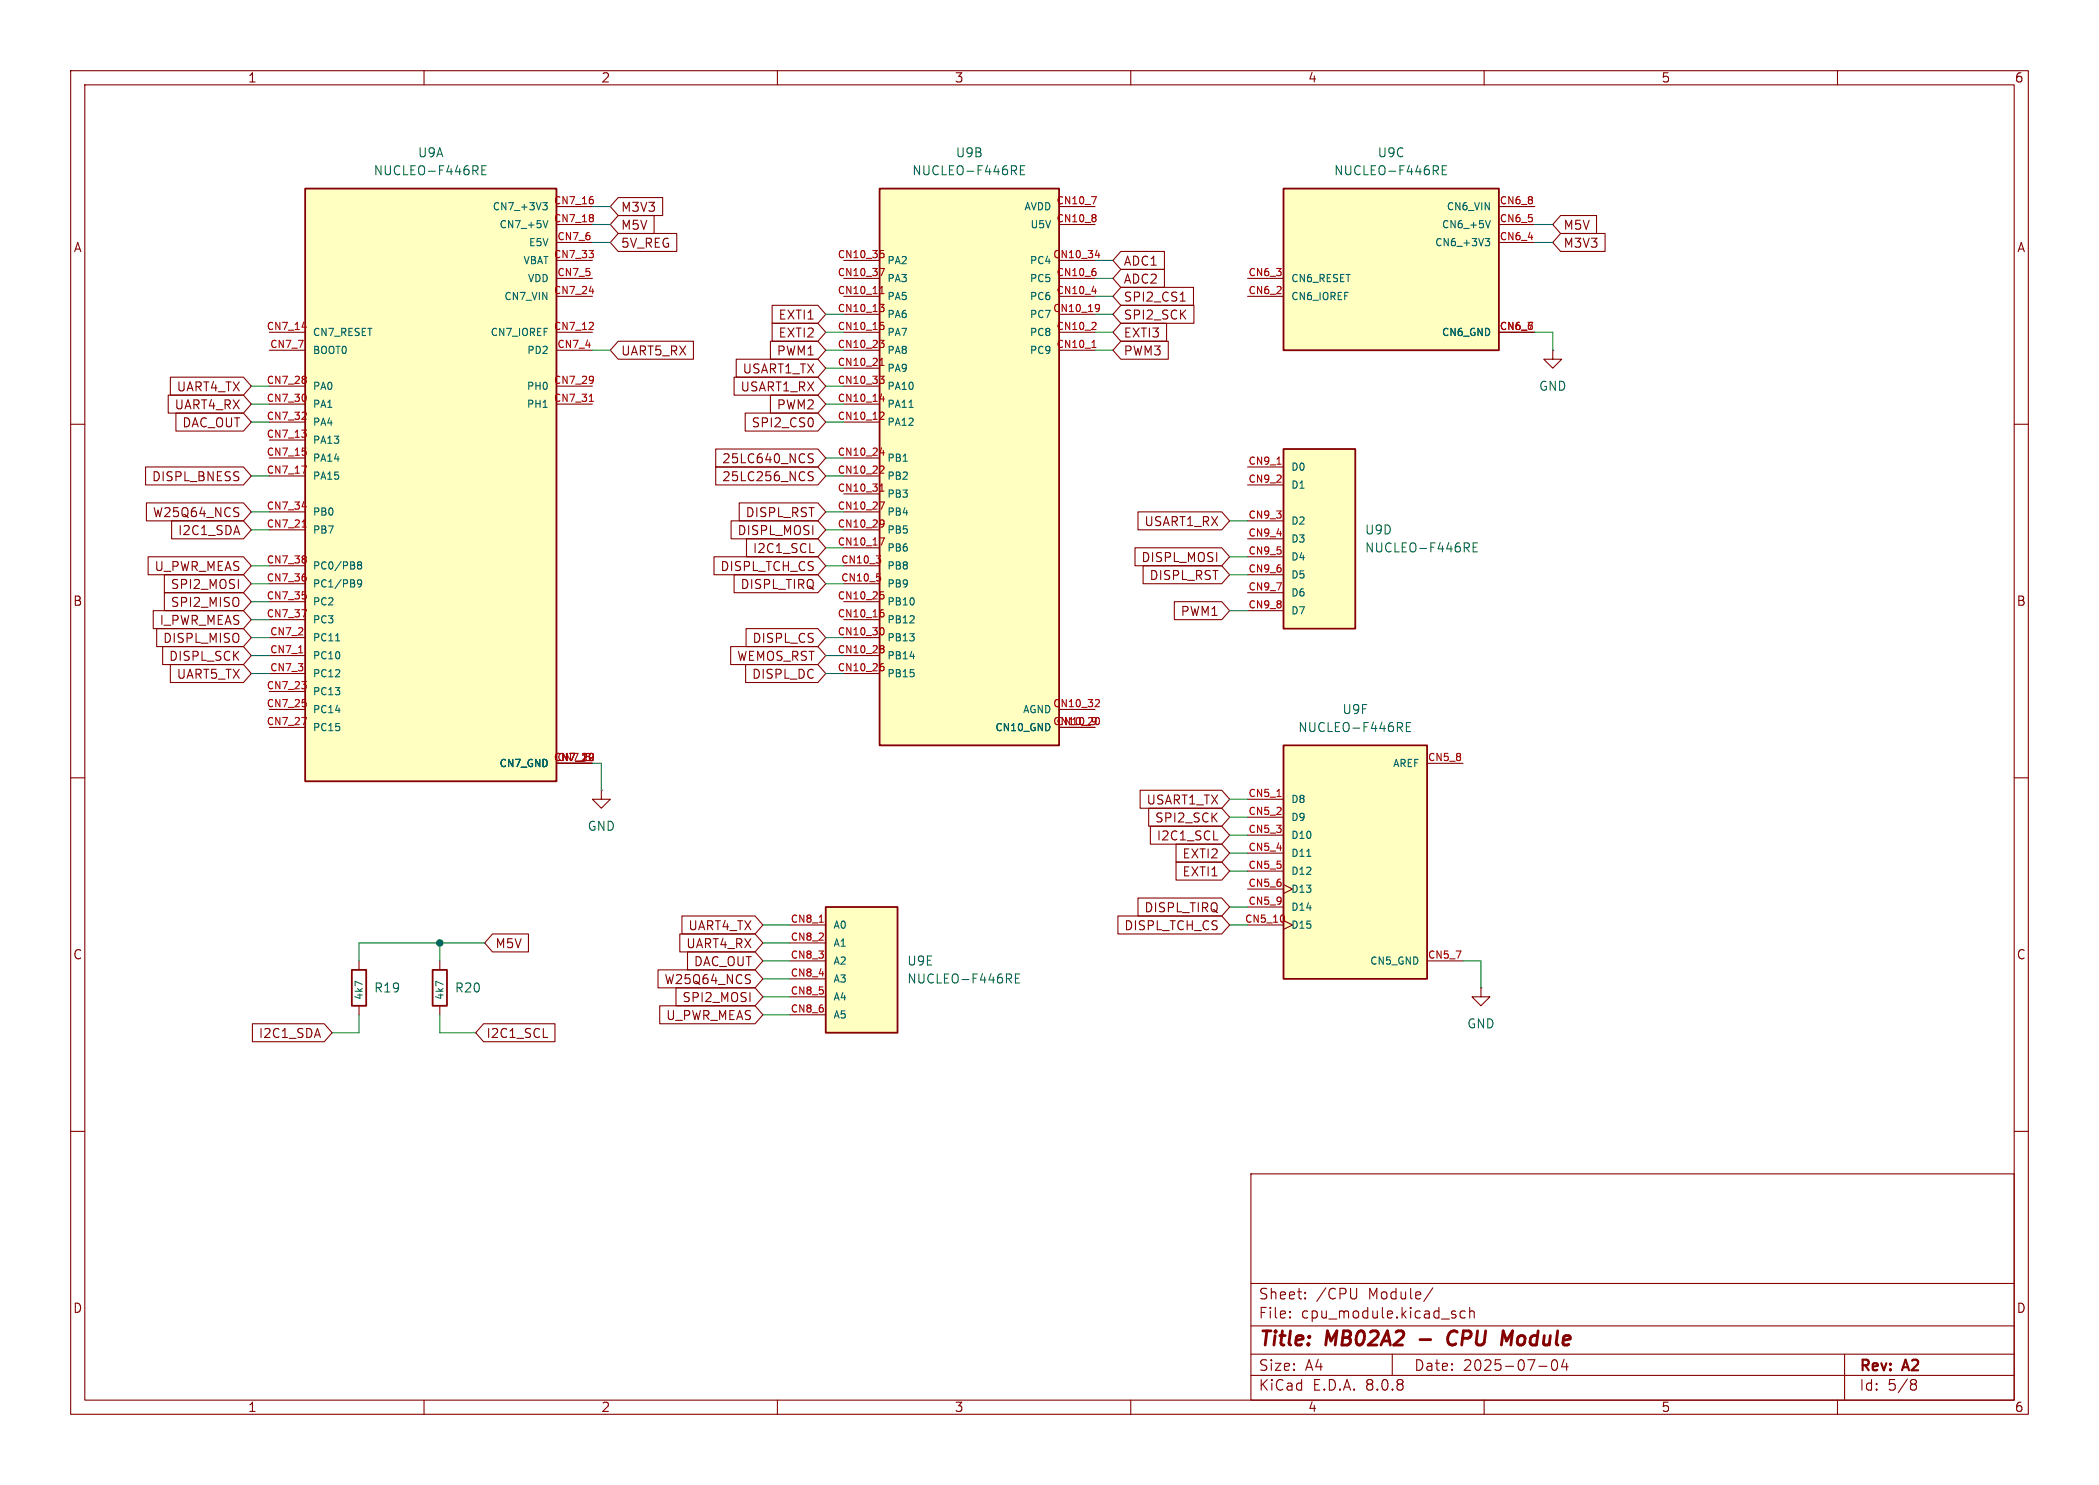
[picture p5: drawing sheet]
<svg xmlns="http://www.w3.org/2000/svg" width="297mm" height="210mm" viewBox="0 0 297 210" stroke-linecap="round" stroke-linejoin="round" font-family="sans-serif">
<g fill="none" stroke="#840000" stroke-width=".15">
<path d="M10 10h277v190h-277zM12 12h273v186h-273zM60 10v2M110 10v2M160 10v2M210 10v2M260 10v2M10 60h2M285 60h2M10 110h2M285 110h2M10 160h2"/>
<path d="M177 166h108v32h-108zM285 160h2M60 198v2M110 198v2M160 198v2M177 194.5h108M177 191.5h108M177 187.5h108M177 181.5h108M182.5 186.3h.1l-.1 .1M182.5 186.3v.1M182.5 185.5v.1"/>
<path d="M182.5 185.5h.1l-.1 .1M184.7 183.6v.1M184.7 183.6h-.1l.1 .1M184.7 182.8v.1M184.7 182.8h-.1l.1 .1M192 182.2v1.2l-.3 .3M197 191.5v3M202.7 182.1l-1.2 2M205.8 185.9l.2 .2v.2l-.2 .1M205.8 185.4l.2 .1M207.3 185.5l-.4-.1-.3 .3v.4l.1 .2 .2 .1 .4-.1M208 185.5a.37 .37 0 0 1 .6 .1v.8"/>
<path d="M208 184.9v1.5M210 198v2M217.7 193.2h1.2M219.7 192.4a.36 .36 0 0 1 .3-.1 .36 .36 0 0 1 .3 .3 .77 .77 0 0 1-.4 1.2 .91 .91 0 0 1-.2-1.4zM221.3 192.2l-.3 1.1h.9M221.7 192.8v1M260 198v2M261 191.5v6.5M270.6 195.1l.4 .1a.31 .31 0 0 1 .2 .3 .31 .31 0 0 1-.3 .2M270.6 195.7h.3M270.9 195.7l.2 .2 .1 .4-.2 .2-.4 .1"/>
</g>
<path d="M200.9 189.4h1.5M205.8 188.2a1.13 1.13 0 0 0-.9 .7 1.13 1.13 0 0 0 .2 1.2l.3 .1 .5-.1M213.2 189.6l.8-1.4-.2 2" fill="none" stroke="#840000" stroke-width=".4"/>
<path d="M181.6 105.4h20.3v33h-20.3z" fill="#ffffc2"/>
<path d="M181.6 105.4h20.3v33h-20.3z" fill="none" stroke="#840000" stroke-width=".25"/>
<g fill="none" stroke="#840000" stroke-width=".15">
<path d="M176.5 113h5.1M176.5 115.6h5.1M176.5 118.1h5.1M201.9 108h5.1M176.5 130.8h5.1M176.5 120.7h5.1M176.5 123.2h5.1M176.5 125.7h5.1M176.5 128.3h5.1M181.6 130.2l1.3 .6-1.3 .6M181.6 125.1l1.3 .6-1.3 .7M201.9 135.9h5.1"/>
<path d="M209.5 139.7v1.3h1.3l-1.3 1.2-1.2-1.2h1.2M209.5 139.7h.1"/>
</g>
<path d="M180.7 112.6h.6M181.7 129.5l.1 .3-.1 .5" fill="none" stroke="#a90000" stroke-width=".15"/>
<path d="M199 102.8h.4M199.6 102.2h-.6v1.2h.6M184.9 121.1h.6" fill="none" stroke="#006464" stroke-width=".15"/>
<path d="M43.2 26.7h35.5v83.8h-35.5z" fill="#ffffc2"/>
<path d="M43.2 26.7h35.5v83.8h-35.5zM49.8 137.2h2v5h-2z" fill="none" stroke="#840000" stroke-width=".25"/>
<g fill="none" stroke="#840000" stroke-width=".15">
<path d="M78.7 29.2h5.1M78.7 31.8h5.1M78.7 36.8h5.1M78.7 39.4h5.1M78.7 34.3h5.1M38.1 47h5.1M38.1 54.6h5.1M38.1 57.2h5.1M38.1 59.7h5.1M38.1 49.5h5.1M78.7 47h5.1M78.7 41.9h5.1"/>
<path d="M78.7 54.6h5.1M78.7 57.2h5.1M78.7 49.5h5.1M38.1 62.2h5.1M38.1 64.8h5.1M38.1 67.3h5.1M38.1 74.9h5.1M38.1 72.4h5.1M38.1 92.7h5.1M38.1 90.2h5.1M38.1 97.8h5.1M38.1 95.3h5.1"/>
<path d="M38.1 85.1h5.1M38.1 82.6h5.1M38.1 87.6h5.1M38.1 80h5.1M38.1 100.3h5.1M38.1 102.9h5.1M78.7 108h5.1M50.8 135.9v1.3M50.8 142.2v1.3"/>
</g>
<g fill="none" stroke="#a90000" stroke-width=".15">
<path d="M83.3 35.4h.7l-.4 .4M83.9 28.2l.1 .2-.1 .4M83.9 30.4l.1 .1-.1 .2M83.9 30.8l.1 .2-.1 .3M83.9 35.9l.1 .1-.1 .4M42.7 46.3h.7M43.2 53.3l.1 .1-.1 .2M43.2 53.7l.1 .1-.1 .4M43.2 55.8l.1 .3-.1 .6M43.2 58.3l.1 .2v.2l-.6 .6h.6M83.4 41.2h.6M83.4 56.8h.6"/>
<path d="M83.9 45.6l.1 .2-.1 .2-.6 .6h.7M83.9 53.3a.86 .86 0 0 1-.1 .8M84 53.6l-.1 .2M42.7 60.8h.6l-.3 .4M42.7 65.9h.7l-.5 1M42.7 74.5h.6M42.7 71.7h.7M42.8 63.4h.5M43.2 61.3l.1 .1-.1 .4M43.2 63.8l.1 .1-.1 .4M43.2 78.7l.1 .1-.1 .2M43.2 79.1l.1 .1-.1 .4"/>
<path d="M42.3 92.3h.5M42.7 96.4h.6l-.3 .4M42.7 86.2h.7l-.5 1M42.8 98.9h.5M42.8 83.7h.5M43.2 81.6l.1 .1-.1 .4M43.2 84.1l.1 .2-.1 .4M43.2 96.8l.1 .2-.1 .4M43.2 99.4l.1 .1-.1 .4M42.7 101.5h.7l-.5 1M83.9 106.6l.1 .1v.5M83.9 106.6l.1 .3"/>
<path d="M83.9 107.3l-.1 .2M84 107.1l-.1 .4M84 107l-.1 .1M84 106.8l-.7 .8h.7"/>
</g>
<path d="M68.2 24h.4M68.8 23.4h-.6v1.3h.6M76.8 28.7h.6l-.3 .3 .3 .1v.4l-.2 .2h-.3M77.5 31.2l-.3 1M76.8 57.6h.6M50.8 79.9l-.2-.2 .2-.2h.3l.1 .1-.2 .3M50.8 79.9l-.2 .2v.3l.2 .1 .3-.1 .1-.1-.1-.3-.1-.1M50.8 79.9h.2M47.5 90.6h.6M51.2 82.4l-.2 .2h-.2l-.2-.2 .1-.4h.3l.1 .1a.67 .67 0 0 1-.2 .9h-.2M51.3 139.2l-1.1-.4v.7" fill="none" stroke="#006464" stroke-width=".15"/>
<path d="M116.8 128.3h10.2v17.8h-10.2z" fill="#ffffc2"/>
<path d="M61.2 137.2h2v5h-2zM116.8 128.3h10.2v17.8h-10.2z" fill="none" stroke="#840000" stroke-width=".25"/>
<path d="M85.1 111.8v1.2h1.3l-1.3 1.3-1.3-1.3h1.3M85.1 111.8h.1M62.2 135.9v1.3M111.8 130.8h5M111.8 133.4h5M111.8 135.9h5M111.8 138.4h5M62.2 142.2v1.3M111.8 141h5M111.8 143.5h5" fill="none" stroke="#840000" stroke-width=".15"/>
<path d="M115.9 130.4h.6" fill="none" stroke="#a90000" stroke-width=".15"/>
<path d="M62.7 139.2l-1-.4v.7M143.7 138.3h.4M144.3 137.7h-.6v1.3h.6" fill="none" stroke="#006464" stroke-width=".15"/>
<path d="M124.5 26.7h25.4v78.7h-25.4z" fill="#ffffc2"/>
<path d="M124.5 26.7h25.4v78.7h-25.4z" fill="none" stroke="#840000" stroke-width=".25"/>
<g fill="none" stroke="#840000" stroke-width=".15">
<path d="M119.4 36.8h5.1M119.4 39.4h5.1M149.9 36.8h5M149.9 39.4h5M149.9 29.2h5M149.9 31.8h5M119.4 49.5h5.1M119.4 41.9h5.1M119.4 59.7h5.1M119.4 44.5h5.1M119.4 57.2h5.1M119.4 47h5.1"/>
<path d="M119.4 52.1h5.1M119.4 54.6h5.1M149.9 49.5h5M149.9 41.9h5M149.9 44.5h5M149.9 47h5M119.4 77.5h5.1M119.4 67.3h5.1M119.4 64.8h5.1M119.4 72.4h5.1M119.4 74.9h5.1M119.4 69.9h5.1"/>
<path d="M119.4 87.6h5.1M119.4 85.1h5.1M119.4 95.3h5.1M119.4 92.7h5.1M119.4 80h5.1M119.4 90.2h5.1M119.4 82.6h5.1M149.9 102.9h5M149.9 100.3h5"/>
</g>
<g fill="none" stroke="#a90000" stroke-width=".15">
<path d="M124.5 38h.6l-.4 1M124.6 35.4h.4M124.7 35.8h.2l.2 .2-.1 .3-.3 .1M154.5 27.8h.6l-.4 1M155 30.4l.1 .1-.1 .2M155 30.8l.1 .2-.1 .3M155 38.4l.1 .1-.1 .4M155 36.1h.6M155.5 35.8v.6M124.5 48.1h.6l-.3 .4 .2 .1 .1 .4-.2 .1h-.3M124.5 43h.6l-.3 .4 .2 .1 .1 .4-.2 .2h-.3M124.5 53.2h.6l-.3 .4 .2 .1 .1 .3-.2 .2h-.3"/>
<path d="M124.5 41.5h.6M124.5 56.4h.6M124.5 51.7h.6M124.6 45.6h.4M124.6 40.7l.2-.2v1M124.6 50.9l.2-.2v1M124.7 58.3h.3l.1 .3-.6 .7h.6M124.7 46h.2l.2 .2-.1 .4h-.3M125 56.1v.7M154.5 49.1h.6M154.5 41.2h.6M155 45.6l.1 .2-.1 .2-.5 .6h.6"/>
<path d="M155.2 43l.3 .1a.67 .67 0 0 1-.2 1M155.6 43.5l-.1 .1-.3 .1M124 78.6h.6l-.3 .4M124.5 76.1h.6l-.4 1M124.5 71h.6l-.4 1M124.5 64h.6M124.5 79l.1 .2-.1 .4M124.5 69.5h.6M124.6 68.7l.2-.3v1.1M124.7 65.9l.3 .1 .1 .2-.6 .7h.6M124.7 73.5l.3 .1a.67 .67 0 0 1-.2 .9M125 63.7v.7"/>
<path d="M125.1 74l-.2 .2h-.2M124.1 81.1h.5M124.5 81.6l.1 .1-.1 .4M124.6 83.7h.4M124.7 84.1h.2l.2 .2-.1 .3-.3 .1M124.7 86.6h.2l.2 .2-.1 .3-.3 .1M124.7 91.3l.3 .1 .1 .1-.2 .2M124.7 94.2h.2l.2 .2-.1 .4-.3 .1M124.7 91.7h.2M124.8 86.2h.2M124.8 93.8h.2M124.8 88.8a.64 .64 0 0 1 0 1"/>
<path d="M124.9 91.7l.1 .1 .1 .3-.1 .2h-.3M155.1 98.9l.4 .1 .1 .2-.7 .7h.7M155.3 101.5a.64 .64 0 0 1 0 1"/>
</g>
<path d="M144.4 24h.4M145 23.4h-.6v1.3h.6M128.6 57.6h.6M127.8 65.2h.6M128.8 92.8h.6" fill="none" stroke="#006464" stroke-width=".15"/>
<path d="M181.6 63.5h10.2v25.4h-10.2z" fill="#ffffc2"/>
<path d="M181.6 63.5h10.2v25.4h-10.2z" fill="none" stroke="#840000" stroke-width=".25"/>
<path d="M176.5 66h5.1M176.5 68.6h5.1M176.5 73.7h5.1M176.5 76.2h5.1M176.5 78.7h5.1M176.5 81.3h5.1M176.5 83.8h5.1M176.5 86.4h5.1" fill="none" stroke="#840000" stroke-width=".15"/>
<path d="M180.7 65.7h.6" fill="none" stroke="#a90000" stroke-width=".15"/>
<path d="M208.5 77.4h.4M209.1 76.8h-.6v1.2h.6" fill="none" stroke="#006464" stroke-width=".15"/>
<path d="M181.6 26.7h30.5v22.8h-30.5z" fill="#ffffc2"/>
<path d="M181.6 26.7h30.5v22.8h-30.5z" fill="none" stroke="#840000" stroke-width=".25"/>
<g fill="none" stroke="#840000" stroke-width=".15">
<path d="M87.5 33h8.3v2.6h-8.3l-1.1-1.3zM87.5 27.9h6.3v2.6h-6.3l-1.1-1.3zM87.5 30.5h5.1v2.5h-5.1l-1.1-1.2zM158.6 38.1h6.2v2.5h-6.2l-1.1-1.2zM158.6 35.6h6.2v2.5h-6.2l-1.1-1.3zM176.5 39.4h5.1M212.1 34.3h5.1M212.1 31.8h5.1M212.1 29.2h5.1M220.8 33h6.3v2.6h-6.3l-1.1-1.3zM220.8 30.5h5.1v2.5h-5.1l-1.1-1.2zM23.8 55.9h10.6l1.2 1.3-1.2 1.2h-10.6z"/>
<path d="M24.1 53.3h10.3l1.2 1.3-1.2 1.3h-10.3zM24.9 58.4h9.5l1.2 1.3-1.2 1.3h-9.5zM87.5 48.3h10.6v2.5h-10.6l-1.1-1.3zM103.9 53.3h11.8l1.1 1.3-1.1 1.3h-11.8zM104.2 50.8h11.5l1.1 1.3-1.1 1.2h-11.5zM105.4 58.4h10.3l1.1 1.3-1.1 1.3h-10.3zM109 48.3h6.7l1.1 1.2-1.1 1.3h-6.7zM109 55.9h6.7l1.1 1.3-1.1 1.2h-6.7zM109.3 45.7h6.4l1.1 1.3-1.1 1.3h-6.4zM109.3 43.2h6.4l1.1 1.3-1.1 1.2h-6.4zM115 59.3v.8M158.6 48.3h6.7v2.5h-6.7l-1.1-1.3z"/>
<path d="M158.6 43.2h10.3v2.5h-10.3l-1.1-1.2zM158.6 40.6h10.3v2.6h-10.3l-1.1-1.3zM158.6 45.7h6.5v2.6h-6.5l-1.1-1.3zM167 42.6h.7M176.5 41.9h5.1M212.1 47h5.1M219.7 49.5v1.3h1.3l-1.3 1.3-1.3-1.3h1.3M219.7 49.5h.1M20.6 66h13.8l1.2 1.3-1.2 1.3h-13.8zM20.7 71.1h13.7l1.2 1.3-1.2 1.3h-13.7zM21 78.7h13.4l1.2 1.3-1.2 1.3h-13.4zM24.3 73.7h10.1l1.2 1.2-1.2 1.3h-10.1z"/>
<path d="M33.6 71.8l.2 .1M33.7 72.6v.3M101 78.7h14.7l1.1 1.3-1.1 1.3h-14.7zM101.3 63.5h14.4l1.1 1.3-1.1 1.2h-14.4zM101.3 66h14.4l1.1 1.3-1.1 1.3h-14.4zM103.4 73.7h12.3l1.1 1.2-1.1 1.3h-12.3zM104.6 71.1h11.1l1.1 1.3-1.1 1.3h-11.1zM105.6 76.2h10.1l1.1 1.3-1.1 1.2h-10.1zM114.5 64.7l.4 .2 .2 .3-.3 .2h-.5M114.5 67.3l.4 .1 .2 .3-.3 .3-.5-.1M114.5 64.2h.6M114.5 66.8h.6"/>
<path d="M114.6 78.1h.6M160.6 77.5h12.3l1.1 1.2-1.1 1.3h-12.3zM161 72.4h11.9l1.1 1.3-1.1 1.2h-11.9zM21.7 86.4h12.7l1.2 1.2-1.2 1.3h-12.7zM22.2 88.9h12.2l1.2 1.3-1.2 1.2h-12.2zM23 91.4h11.4l1.2 1.3-1.2 1.3h-11.4zM23.3 81.3h11.1l1.2 1.3-1.2 1.2h-11.1zM23.3 83.8h11.1l1.2 1.3-1.2 1.3h-11.1zM24.1 94h10.3l1.2 1.3-1.2 1.2h-10.3zM103.4 91.4h12.3l1.1 1.3-1.1 1.3h-12.3zM103.9 81.3h11.8l1.1 1.3-1.1 1.2h-11.8zM105.5 94h10.2l1.1 1.3-1.1 1.2h-10.2z"/>
<path d="M105.6 88.9h10.1l1.1 1.3-1.1 1.2h-10.1zM161.7 80h11.2l1.1 1.3-1.1 1.3h-11.2zM166.2 85.1h6.7l1.1 1.3-1.1 1.2h-6.7zM161.3 111.8h11.6l1.1 1.2-1.1 1.3h-11.6zM162.5 114.3h10.4l1.1 1.3-1.1 1.2h-10.4zM162.8 116.8h10.1l1.1 1.3-1.1 1.3h-10.1zM166.4 119.4h6.5l1.1 1.3-1.1 1.2h-6.5zM171.7 118.8h.6M69.7 132.1h5.1v2.5h-5.1l-1.1-1.2zM93.1 137.2h13.7l1.1 1.2-1.1 1.3h-13.7zM95.6 139.7h11.2l1.1 1.3-1.1 1.2h-11.2zM96.2 132.1h10.6l1.1 1.3-1.1 1.2h-10.6z"/>
<path d="M96.5 129.5h10.3l1.1 1.3-1.1 1.3h-10.3zM97.3 134.6h9.5l1.1 1.3-1.1 1.3h-9.5zM106 137.8l.2 .1M106.1 138.6v.4M158.2 129.5h14.7l1.1 1.3-1.1 1.3h-14.7zM161 127h11.9l1.1 1.3-1.1 1.2h-11.9zM166.4 121.9h6.5l1.1 1.3-1.1 1.3h-6.5zM35.7 144.8h10.2l1.1 1.3-1.1 1.2h-10.2zM68.4 144.8h10.1v2.5h-10.1l-1.1-1.2zM76.9 146.7h.6M93.3 142.2h13.5l1.1 1.3-1.1 1.3h-13.5z"/>
</g>
<path d="M204.1 24h.4M204.7 23.4h-.6v1.3h.6M210.2 33.7h.6l-.4 .4 .3 .1 .1 .4-.2 .2h-.3M210.9 31.2l-.4 1" fill="none" stroke="#006464" stroke-width=".15"/>
<g fill="none" stroke="#009600" stroke-width=".15">
<path d="M83.8 29.2h2.6M83.8 34.3h2.6M83.8 31.8h2.6M154.9 39.4h2.6M154.9 36.8h2.6M217.2 34.3h2.5M217.2 31.8h2.5M35.6 57.2h2.5M35.6 54.6h2.5M35.6 59.7h2.5M83.8 49.5h2.6M116.8 57.2h2.6"/>
<path d="M116.8 44.5h2.6M116.8 47h2.6M116.8 49.5h2.6M116.8 54.6h2.6M116.8 52.1h2.6M116.8 59.7h2.6M154.9 41.9h2.6M154.9 44.5h2.6M154.9 47h2.6M154.9 49.5h2.6M217.2 47h2.5v2.5M35.6 74.9h2.5"/>
<path d="M35.6 72.4h2.5M35.6 67.3h2.5M116.8 74.9h2.6M116.8 72.4h2.6M116.8 77.5h2.6M116.8 67.3h2.6M116.8 64.8h2.6M174 78.7h2.5M174 73.7h2.5M35.6 87.6h2.5M35.6 92.7h2.5M35.6 85.1h2.5"/>
<path d="M35.6 90.2h2.5M35.6 95.3h2.5M35.6 82.6h2.5M35.6 80h2.5M116.8 92.7h2.6M116.8 90.2h2.6M116.8 95.3h2.6M116.8 82.6h2.6M116.8 80h2.6M174 81.3h2.5M174 86.4h2.5M83.8 108h1.3v3.8"/>
<path d="M174 115.6h2.5M174 118.1h2.5M174 113h2.5M62.2 133.4v2.5M68.6 133.4h-17.8v2.5M107.9 135.9h3.9M107.9 133.4h3.9M107.9 138.4h3.9M107.9 130.8h3.9M174 130.8h2.5M174 128.3h2.5M174 123.2h2.5"/>
<path d="M174 120.7h2.5M207 135.9h2.5v3.8M50.8 143.5v2.6h-3.8M62.2 143.5v2.6h5.1M107.9 141h3.9M107.9 143.5h3.9"/>
</g>
<circle cx="62.2" cy="133.4" r=".46" fill="#009600" stroke="#009600" stroke-width=".15"/>
<g font-size="2.8" fill="#840000">
<text x="178" y="190.9">Title:</text>
<text x="187.7" y="190.9">MB02A2</text>
<text x="206.5" y="190.9">CPU</text>
<text x="214.9" y="190.9">Module</text>
</g>
<g font-size="2.1" fill="#840000">
<text x="178" y="184">Sheet:</text>
<text x="186.2" y="184">/CPU</text>
<text x="193.7" y="184">Module/</text>
<text x="178" y="186.7">File:</text>
<text x="184.1" y="186.7">cpu_module.kicad_sch</text>
<text x="178" y="196.9">KiCad</text>
<text x="178" y="194.1">Size:</text>
<text x="184.7" y="194.1">A4</text>
<text x="185.7" y="196.9">E.D.A.</text>
<text x="193.3" y="196.9">8.0.8</text>
<text x="200" y="194.1">Date:</text>
<text x="207" y="194.1">2025-07-04</text>
<text x="263" y="194.3">Rev:</text>
<text x="263" y="196.9">Id:</text>
<text x="267.1" y="196.9">5/8</text>
<text x="269.4" y="194.3">A2</text>
</g>
<g font-size="1.8" fill="#840000">
<text x="35" y="11.9">1</text>
<text x="85" y="11.9">2</text>
<text x="135" y="11.9">3</text>
<text x="185" y="11.9">4</text>
<text x="235" y="11.9">5</text>
<text x="285" y="11.9">6</text>
<text x="10.3" y="35.9">A</text>
<text x="87.8" y="35.2">5V_REG</text>
<text x="87.8" y="30.2">M3V3</text>
<text x="87.8" y="32.7">M5V</text>
<text x="221.1" y="35.2">M3V3</text>
<text x="221.1" y="32.7">M5V</text>
<text x="285.3" y="35.9">A</text>
<text x="158.9" y="40.3">ADC2</text>
<text x="158.9" y="37.8">ADC1</text>
<text x="110.1" y="47.9">EXTI2</text>
<text x="110.1" y="45.4">EXTI1</text>
<text x="158.9" y="45.4">SPI2_SCK</text>
<text x="158.9" y="42.9">SPI2_CS1</text>
<text x="158.9" y="47.9">EXTI3</text>
<text x="87.8" y="50.5">UART5_RX</text>
<text x="105" y="53">USART1_TX</text>
<text x="109.8" y="50.5">PWM1</text>
<text x="158.9" y="50.5">PWM3</text>
<text x="24.6" y="58.1">UART4_RX</text>
<text x="24.9" y="55.6">UART4_TX</text>
<text x="104.7" y="55.6">USART1_RX</text>
<text x="109.8" y="58.1">PWM2</text>
<text x="25.7" y="60.6">DAC_OUT</text>
<text x="102.1" y="65.7">25LC640_NCS</text>
<text x="106.3" y="60.6">SPI2_CS0</text>
<text x="21.4" y="68.3">DISPL_BNESS</text>
<text x="102.1" y="68.3">25LC256_NCS</text>
<text x="21.5" y="73.3">W25Q64_NCS</text>
<text x="25.1" y="75.9">I2C1_SDA</text>
<text x="104.3" y="75.9">DISPL_MOSI</text>
<text x="105.4" y="73.3">DISPL_RST</text>
<text x="161.8" y="74.6">USART1_RX</text>
<text x="21.8" y="81">U_PWR_MEAS</text>
<text x="24.1" y="83.5">SPI2_MOSI</text>
<text x="101.8" y="81">DISPL_TCH_CS</text>
<text x="104.7" y="83.5">DISPL_TIRQ</text>
<text x="106.4" y="78.4">I2C1_SCL</text>
<text x="161.4" y="79.7">DISPL_MOSI</text>
<text x="162.6" y="82.2">DISPL_RST</text>
<text x="10.3" y="85.9">B</text>
<text x="22.5" y="88.6">I_PWR_MEAS</text>
<text x="24.1" y="86">SPI2_MISO</text>
<text x="167" y="87.3">PWM1</text>
<text x="285.3" y="85.9">B</text>
<text x="23" y="91.1">DISPL_MISO</text>
<text x="23.8" y="93.7">DISPL_SCK</text>
<text x="104.2" y="93.7">WEMOS_RST</text>
<text x="106.4" y="91.1">DISPL_CS</text>
<text x="24.9" y="96.2">UART5_TX</text>
<text x="106.3" y="96.2">DISPL_DC</text>
<text x="162.1" y="114">USART1_TX</text>
<text x="163.3" y="116.5">SPI2_SCK</text>
<text x="163.6" y="119.1">I2C1_SCL</text>
<text x="167.2" y="121.6">EXTI2</text>
<text x="167.2" y="124.1">EXTI1</text>
<text x="97.3" y="131.8">UART4_TX</text>
<text x="159" y="131.8">DISPL_TCH_CS</text>
<text x="161.8" y="129.2">DISPL_TIRQ</text>
<text x="10.3" y="135.9">C</text>
<text x="70" y="134.3">M5V</text>
<text x="97" y="134.3">UART4_RX</text>
<text x="98.1" y="136.8">DAC_OUT</text>
<text x="285.3" y="135.9">C</text>
<text x="93.9" y="139.4">W25Q64_NCS</text>
<text x="96.5" y="141.9">SPI2_MOSI</text>
<text x="36.5" y="147">I2C1_SDA</text>
<text x="68.7" y="147">I2C1_SCL</text>
<text x="94.2" y="144.5">U_PWR_MEAS</text>
<text x="10.3" y="185.9">D</text>
<text x="285.3" y="185.9">D</text>
<text x="35" y="199.9">1</text>
<text x="85" y="199.9">2</text>
<text x="135" y="199.9">3</text>
<text x="185" y="199.9">4</text>
<text x="235" y="199.9">5</text>
<text x="285" y="199.9">6</text>
</g>
<g font-size="1.8" fill="#006464">
<text x="59" y="22.5">U9A</text>
<text x="135.2" y="22.5">U9B</text>
<text x="194.8" y="22.5">U9C</text>
<text x="52.8" y="25">NUCLEO-F446RE</text>
<text x="129" y="25">NUCLEO-F446RE</text>
<text x="188.7" y="25">NUCLEO-F446RE</text>
<text x="217.7" y="55.5">GND</text>
<text x="193" y="75.8">U9D</text>
<text x="193" y="78.3">NUCLEO-F446RE</text>
<text x="189.9" y="101.2">U9F</text>
<text x="183.6" y="103.7">NUCLEO-F446RE</text>
<text x="83.1" y="117.7">GND</text>
<text x="128.3" y="136.8">U9E</text>
<text x="52.8" y="140.6">R19</text>
<text x="64.3" y="140.6">R20</text>
<text x="128.3" y="139.3">NUCLEO-F446RE</text>
<text x="207.5" y="145.6">GND</text>
</g>
<g font-size="1.4" fill="#006464">
<text x="69.6" y="29.9">CN7_+3V3</text>
<text x="144.8" y="29.9">AVDD</text>
<text x="204.6" y="29.9">CN6_VIN</text>
<text x="70.6" y="32.5">CN7_+5V</text>
<text x="74.7" y="35">E5V</text>
<text x="145.7" y="32.5">U5V</text>
<text x="202.9" y="35">CN6_+3V3</text>
<text x="203.9" y="32.5">CN6_+5V</text>
<text x="73.9" y="37.6">VBAT</text>
<text x="74.6" y="40.1">VDD</text>
<text x="125.5" y="37.6">PA2</text>
<text x="125.5" y="40.1">PA3</text>
<text x="145.6" y="37.6">PC4</text>
<text x="145.6" y="40.1">PC5</text>
<text x="182.6" y="40.1">CN6_RESET</text>
<text x="44.2" y="47.7">CN7_RESET</text>
<text x="69.3" y="47.7">CN7_IOREF</text>
<text x="71.2" y="42.6">CN7_VIN</text>
<text x="125.5" y="42.6">PA5</text>
<text x="125.5" y="45.2">PA6</text>
<text x="125.5" y="47.7">PA7</text>
<text x="145.6" y="45.2">PC7</text>
<text x="145.6" y="47.7">PC8</text>
<text x="145.6" y="42.6">PC6</text>
<text x="182.6" y="42.6">CN6_IOREF</text>
<text x="203.9" y="47.7">CN6_GND</text>
<text x="44.2" y="50.3">BOOT0</text>
<text x="74.5" y="50.3">PD2</text>
<text x="125.5" y="52.8">PA9</text>
<text x="125.5" y="50.3">PA8</text>
<text x="145.6" y="50.3">PC9</text>
<text x="44.2" y="55.3">PA0</text>
<text x="44.2" y="57.9">PA1</text>
<text x="74.4" y="55.3">PH0</text>
<text x="74.4" y="57.9">PH1</text>
<text x="125.5" y="57.9">PA11</text>
<text x="125.5" y="55.3">PA10</text>
<text x="44.2" y="63">PA13</text>
<text x="44.2" y="65.5">PA14</text>
<text x="44.2" y="60.4">PA4</text>
<text x="125.5" y="60.4">PA12</text>
<text x="125.5" y="65.5">PB1</text>
<text x="44.2" y="68">PA15</text>
<text x="125.5" y="68">PB2</text>
<text x="125.5" y="70.6">PB3</text>
<text x="182.6" y="66.8">D0</text>
<text x="182.6" y="69.3">D1</text>
<text x="44.2" y="75.7">PB7</text>
<text x="44.2" y="73.1">PB0</text>
<text x="125.5" y="73.1">PB4</text>
<text x="125.5" y="75.7">PB5</text>
<text x="182.6" y="74.4">D2</text>
<text x="182.6" y="76.9">D3</text>
<text x="44.2" y="83.3">PC1/PB9</text>
<text x="44.2" y="80.7">PC0/PB8</text>
<text x="125.5" y="78.2">PB6</text>
<text x="125.5" y="80.7">PB8</text>
<text x="125.5" y="83.3">PB9</text>
<text x="182.6" y="79.5">D4</text>
<text x="182.6" y="82">D5</text>
<text x="44.2" y="85.8">PC2</text>
<text x="44.2" y="88.4">PC3</text>
<text x="125.5" y="88.4">PB12</text>
<text x="125.5" y="85.8">PB10</text>
<text x="182.6" y="84.6">D6</text>
<text x="182.6" y="87.1">D7</text>
<text x="44.2" y="93.4">PC10</text>
<text x="44.2" y="90.9">PC11</text>
<text x="44.2" y="96">PC12</text>
<text x="125.5" y="96">PB15</text>
<text x="125.5" y="93.4">PB14</text>
<text x="125.5" y="90.9">PB13</text>
<text x="44.2" y="98.5">PC13</text>
<text x="44.2" y="101.1">PC14</text>
<text x="144.6" y="101.1">AGND</text>
<text x="44.2" y="103.6">PC15</text>
<text x="140.7" y="103.6">CN10_GND</text>
<text x="70.6" y="108.7">CN7_GND</text>
<text x="182.6" y="113.8">D8</text>
<text x="197" y="108.7">AREF</text>
<text x="182.6" y="116.3">D9</text>
<text x="182.6" y="118.8">D10</text>
<text x="182.6" y="121.4">D11</text>
<text x="182.6" y="123.9">D12</text>
<text x="117.9" y="131.5">A0</text>
<text x="182.6" y="131.5">D15</text>
<text x="182.6" y="126.5">D13</text>
<text x="182.6" y="129">D14</text>
<text x="117.9" y="134.1">A1</text>
<text x="117.9" y="136.6">A2</text>
<text x="193.7" y="136.6">CN5_GND</text>
<text x="51.5" y="141.5" transform="rotate(-90 51.5 141.5)">4k7</text>
<text x="63" y="141.5" transform="rotate(-90 63 141.5)">4k7</text>
<text x="117.9" y="139.2">A3</text>
<text x="117.9" y="141.7">A4</text>
<text x="117.9" y="144.2">A5</text>
</g>
<g font-size="1.4" fill="#a90000">
<text x="78.3" y="29">CN7_16</text>
<text x="149.4" y="29">CN10_7</text>
<text x="212.1" y="29">CN6_8</text>
<text x="78.3" y="31.5">CN7_18</text>
<text x="78.8" y="34">CN7_6</text>
<text x="149.4" y="31.5">CN10_8</text>
<text x="212.1" y="34">CN6_4</text>
<text x="212.1" y="31.5">CN6_5</text>
<text x="78.3" y="41.7">CN7_24</text>
<text x="78.3" y="36.6">CN7_33</text>
<text x="78.8" y="39.1">CN7_5</text>
<text x="118.4" y="41.7">CN10_11</text>
<text x="118.4" y="36.6">CN10_35</text>
<text x="118.4" y="39.1">CN10_37</text>
<text x="148.9" y="36.6">CN10_34</text>
<text x="149.4" y="41.7">CN10_4</text>
<text x="149.4" y="39.1">CN10_6</text>
<text x="176.5" y="41.7">CN6_2</text>
<text x="176.5" y="39.1">CN6_3</text>
<text x="37.6" y="46.7">CN7_14</text>
<text x="78.3" y="46.7">CN7_12</text>
<text x="118.4" y="44.2">CN10_13</text>
<text x="118.4" y="46.7">CN10_15</text>
<text x="148.9" y="44.2">CN10_19</text>
<text x="149.4" y="46.7">CN10_2</text>
<text x="212.1" y="46.7">CN6_6</text>
<text x="215.7" y="46.7">7</text>
<text x="38.1" y="49.3">CN7_7</text>
<text x="78.8" y="49.3">CN7_4</text>
<text x="118.4" y="51.8">CN10_21</text>
<text x="118.4" y="49.3">CN10_23</text>
<text x="149.4" y="49.3">CN10_1</text>
<text x="37.6" y="54.4">CN7_28</text>
<text x="37.6" y="56.9">CN7_30</text>
<text x="37.6" y="59.4">CN7_32</text>
<text x="78.3" y="54.4">CN7_29</text>
<text x="78.3" y="56.9">CN7_31</text>
<text x="118.4" y="59.4">CN10_12</text>
<text x="118.4" y="56.9">CN10_14</text>
<text x="118.4" y="54.4">CN10_33</text>
<text x="37.6" y="62">CN7_13</text>
<text x="37.6" y="64.5">CN7_15</text>
<text x="118.4" y="64.5">CN10_24</text>
<text x="176.5" y="65.8">CN9_1</text>
<text x="37.6" y="67.1">CN7_17</text>
<text x="118.4" y="67.1">CN10_22</text>
<text x="118.4" y="69.6">CN10_31</text>
<text x="176.5" y="68.3">CN9_2</text>
<text x="37.6" y="74.7">CN7_21</text>
<text x="37.6" y="72.1">CN7_34</text>
<text x="118.4" y="77.2">CN10_17</text>
<text x="118.4" y="72.1">CN10_27</text>
<text x="118.4" y="74.7">CN10_29</text>
<text x="176.5" y="73.4">CN9_3</text>
<text x="176.5" y="75.9">CN9_4</text>
<text x="37.6" y="82.3">CN7_36</text>
<text x="37.6" y="79.8">CN7_38</text>
<text x="118.9" y="79.8">CN10_3</text>
<text x="118.9" y="82.3">CN10_5</text>
<text x="176.5" y="78.5">CN9_5</text>
<text x="176.5" y="81">CN9_6</text>
<text x="176.5" y="83.6">CN9_7</text>
<text x="37.6" y="84.8">CN7_35</text>
<text x="37.6" y="87.4">CN7_37</text>
<text x="38.1" y="89.9">CN7_2</text>
<text x="118.4" y="87.4">CN10_16</text>
<text x="118.4" y="84.8">CN10_25</text>
<text x="118.4" y="89.9">CN10_30</text>
<text x="176.5" y="86.1">CN9_8</text>
<text x="38.1" y="92.5">CN7_1</text>
<text x="38.1" y="95">CN7_3</text>
<text x="118.4" y="95">CN10_26</text>
<text x="118.4" y="92.5">CN10_28</text>
<text x="37.6" y="97.5">CN7_23</text>
<text x="37.6" y="100.1">CN7_25</text>
<text x="148.9" y="100.1">CN10_32</text>
<text x="37.6" y="102.6">CN7_27</text>
<text x="78.3" y="107.7">CN7_22</text>
<text x="78.8" y="107.7">CN7_8</text>
<text x="148.9" y="102.6">CN10_20</text>
<text x="149.4" y="102.6">CN10_9</text>
<text x="201.9" y="107.7">CN5_8</text>
<text x="176.5" y="112.8">CN5_1</text>
<text x="176.5" y="115.3">CN5_2</text>
<text x="176.5" y="117.9">CN5_3</text>
<text x="176.5" y="120.4">CN5_4</text>
<text x="176.5" y="122.9">CN5_5</text>
<text x="176.5" y="125.5">CN5_6</text>
<text x="111.8" y="130.6">CN8_1</text>
<text x="176.1" y="130.6">CN5_10</text>
<text x="176.5" y="128">CN5_9</text>
<text x="111.8" y="133.1">CN8_2</text>
<text x="111.8" y="135.6">CN8_3</text>
<text x="201.9" y="135.6">CN5_7</text>
<text x="111.8" y="138.2">CN8_4</text>
<text x="111.8" y="140.7">CN8_5</text>
<text x="111.8" y="143.3">CN8_6</text>
</g>
</svg>
